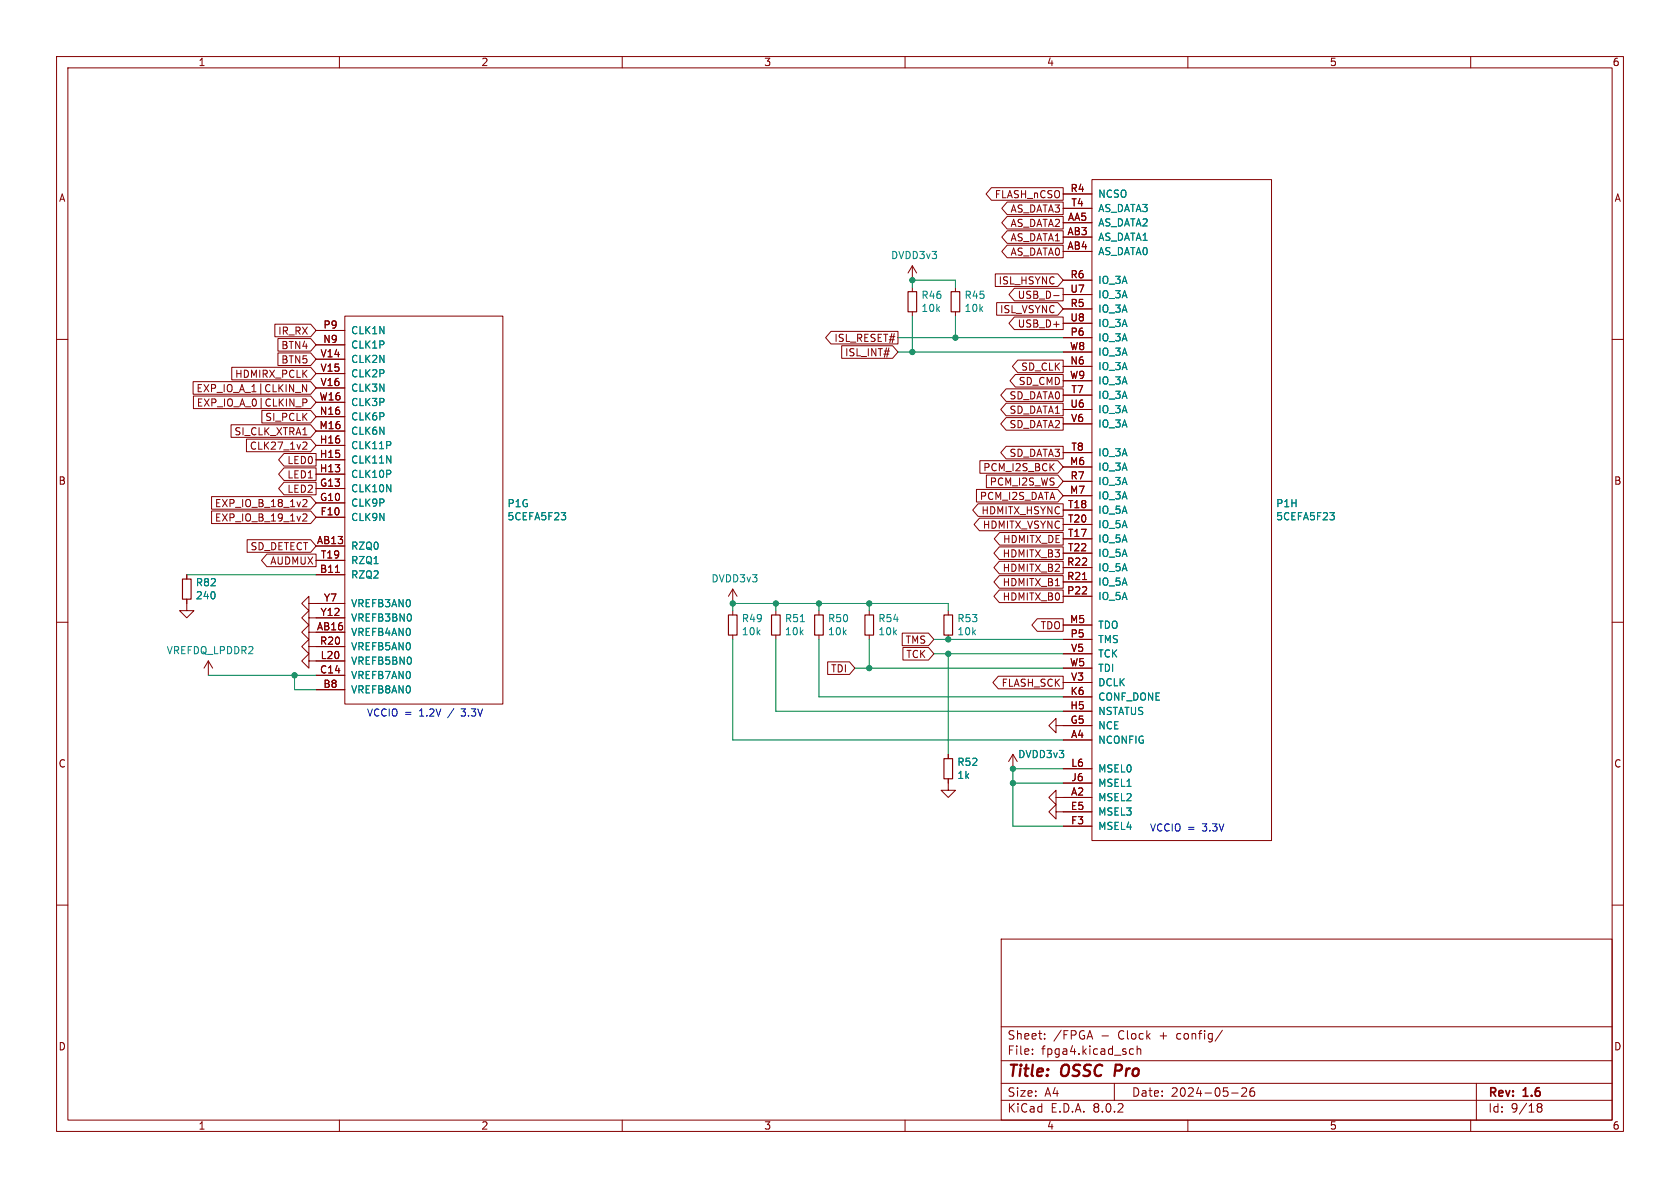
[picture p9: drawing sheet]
<svg xmlns="http://www.w3.org/2000/svg" width="297mm" height="210mm" viewBox="0 0 297 210" stroke-linecap="round" stroke-linejoin="round" font-family="sans-serif">
<g fill="none" stroke="#840000" stroke-width=".18">
<path d="M10 10h277v190h-277zM12 12h273v186h-273zM60 10v2M110 10v2M160 10v2M210 10v2M260 10v2M175.3 33.2h12.7v2.2h-12.7l-1-1.1zM178.1 35.7h9.9v2.2h-9.9l-1-1.1zM178.1 38.3h9.9v2.2h-9.9l-1-1.1zM188 39.4h5M188 34.3h5"/>
<path d="M188 36.8h5M193 31.8h31.8v116.8h-31.8zM10 60h2M48.6 57.3h6.3l1 1.1-1 1.1h-6.3zM49.1 59.8h5.8l1 1.2-1 1.1h-5.8zM55.9 58.4h5.1M61 55.9h27.9v68.6h-27.9zM146.9 58.6h11.8v2.2h-11.8l-.9-1.1zM161.3 47v2.5M161.3 50.8v.8M161.3 55.1v.8M161.3 47l-.8 1.3"/>
<path d="M161.3 47l.8 1.3M168.9 50.8v.8M168.9 55.1v.8M176 48.4h11l1 1.1-1 1.1h-11zM176.2 53.5h10.8l1 1.1-1 1.1h-10.8zM178.1 43.3h9.9v2.3h-9.9l-1-1.1zM178.1 40.8h9.9v2.2h-9.9l-1-1.1zM179.3 56h8.7v2.3h-8.7l-.9-1.1zM179.3 51h8.7v2.2h-8.7l-.9-1.1zM186.3 52.3h.9M188 41.9h5M188 44.5h5"/>
<path d="M188 59.7h5M188 54.6h5M188 49.5h5M188 52.1h5M188 57.2h5M285 60h2M34.1 67.5h20.8l1 1.1-1 1.1h-20.8zM34.2 70h20.7l1 1.1-1 1.1h-20.7zM40.8 75.1h14.1l1 1.1-1 1.1h-14.1zM41 64.9h13.9l1 1.1-1 1.2h-13.9zM43.6 77.6h11.3l1 1.1-1 1.2h-11.3zM46.3 72.5h8.6l1 1.2-1 1.1h-8.6z"/>
<path d="M49.1 62.4h5.8l1 1.1-1 1.1h-5.8zM53.5 68l.7 1.3v-1.3M53.5 70.5h.5l.3 .3-.2 .3-.6 .1M53.7 78.1l.4 .1 .2 .3-.8 .9h.8M55.9 78.7h5.1M55.9 76.2h5.1M55.9 73.7h5.1M55.9 61h5.1M55.9 63.5h5.1M55.9 66h5.1M55.9 68.6h5.1M55.9 71.1h5.1"/>
<path d="M148.8 61.1h9l.9 1.1-.9 1.1h-9zM177.9 78.9h10.1v2.2h-10.1l-1-1.1zM177.9 73.8h10.1v2.2h-10.1l-1-1.1zM177.9 71.3h10.1v2.2h-10.1l-1-1.1zM177.9 68.7h10.1v2.3h-10.1l-1-1.1zM179.5 66.2h8.5v2.2h-8.5l-.9-1.1zM179.9 63.7h8.1v2.2h-8.1l-.9-1.1zM188 64.8h5M188 69.9h5M188 72.4h5M188 74.9h5M188 62.2h5"/>
<path d="M188 67.3h5M37.4 87.8h17.5l1 1.1-1 1.1h-17.5zM37.4 90.3h17.5l1 1.1-1 1.2h-17.5zM43.7 95.4h11.2l1 1.1-1 1.1h-11.2zM47.2 97.9h8.7v2.3h-8.7l-1-1.1zM50.2 80.2h5.7v2.2h-5.7l-.9-1.1zM50.2 82.7h5.7v2.2h-5.7l-.9-1.1zM50.2 85.2h5.7v2.3h-5.7l-.9-1.1zM53.7 88.3l.4 .1 .2 .3-.8 .9h.8M53.7 90.8l.4 .1 .2 .3-.8 .9h.8M55.9 96.5h5.1M55.9 91.4h5.1"/>
<path d="M55.9 88.9h5.1M55.9 86.4h5.1M55.9 83.8h5.1M55.9 81.3h5.1M55.9 99.1h5.1M172.6 86.5h14.4l1 1.1-1 1.1h-14.4zM172.9 89.1h15.1v2.2h-15.1l-.9-1.1zM173.2 91.6h14.8v2.2h-14.8l-1-1.1zM173.2 81.4h13.8l1 1.2-1 1.1h-13.8zM174.4 84h12.6l1 1.1-1 1.1h-12.6zM176.7 96.7h11.3v2.2h-11.3l-1-1.1zM176.7 99.2h11.3v2.2h-11.3l-1-1.1z"/>
<path d="M176.7 94.1h11.3v2.3h-11.3l-.9-1.1zM188 82.6h5M188 87.6h5M188 85.1h5M188 95.3h5M188 90.2h5M188 92.7h5M188 97.8h5M188 80h5M10 110h2M33 105.9v2.1h1.3l-1.3 1.2-1.3-1.2h1.3M33 101.6v.8"/>
<path d="M36.8 116.8l-.7 1.3M36.8 116.8v2.6M36.8 116.8l.8 1.3M54.6 116.8v-1.2l-1.3 1.2 1.3 1.3v-1.3h6.4M54.6 109.2v-1.2l-1.3 1.2 1.3 1.3v-1.3h6.4M54.6 111.8v-1.3l-1.3 1.3 1.3 1.2v-1.2h6.4M54.6 114.3v-1.3l-1.3 1.3 1.3 1.3v-1.3h6.4M54.6 106.7v-1.3l-1.3 1.3 1.3 1.3v-1.3h6.4M55.9 101.6h5.1M55.9 119.4h5.1M59.3 101.2h.7M129.5 104.1l-.7 1.3"/>
<path d="M129.5 104.1v2.6M129.5 108v.7M129.5 112.3v.7M129.5 104.1l.8 1.3M137.2 108v.7M137.2 112.3v.7M144.8 108v.7M144.8 112.3v.7M146.3 117h3.9l.9 1.1-.9 1.1h-3.9zM153.7 108v.7M153.7 112.3v.7M159.5 111.9h4.6l1 1.1-1 1.1h-4.6z"/>
<path d="M159.6 114.5h4.5l1 1.1-1 1.1h-4.5zM167.6 108v.7M167.6 112.3v.7M176.5 119.5h11.5v2.3h-11.5l-1-1.1zM176.7 101.8h11.3v2.2h-11.3l-1-1.1zM176.7 104.3h11.3v2.2h-11.3l-1-1.1zM183.4 109.4h4.6v2.2h-4.6l-1-1.1zM188 110.5h5M188 105.4h5M188 113h5M188 102.9h5M188 100.3h5"/>
<path d="M188 115.6h5M188 118.1h5M191.4 102.5h.7M285 110h2M55.9 121.9h5.1M167.6 137.7v2h1.3l-1.3 1.3-1.2-1.3h1.2M167.6 133.4v.7M179.1 133.4l-.8 1.2M179.1 133.4v2.5M179.1 133.4l.7 1.2M186.7 128.3v-1.3l-1.3 1.3 1.3 1.2v-1.2h6.3M188 130.8h5"/>
<path d="M188 125.7h5M188 138.4h5M188 123.2h5M188 135.9h5M188 120.7h5M10 160h2M186.7 141v-1.3l-1.3 1.3 1.3 1.2v-1.2h6.3M186.7 143.5v-1.3l-1.3 1.3 1.3 1.3v-1.3h6.3M188 146.1h5M285 160h2M177 166h108v32h-108zM60 198v2"/>
<path d="M110 198v2M160 198v2M177 194.5h108M177 191.5h108M177 187.5h108M177 181.5h108M182.5 186.3v.1M182.5 185.5v.1M184.7 183.6v.1M184.7 182.8v.1M197 191.5v3M199.7 186.3l.3 .1 .4-.1"/>
<path d="M200.4 185.5l-.4-.1-.3 .1M201 185.5l.2-.1 .4 .1 .1 .9M201 184.9v1.5M210 198v2M216.1 182.1l-1.3 2M217.7 193.2h1.2M219.5 192.4l.6-.1 .2 .1 .1 .3-.9 1.1h.9M221.7 192.3a.59 .59 0 0 0-.7 .6v.6l.1 .2 .4 .1 .2-.1 .1-.5-.1-.3h-.5l-.2 .3M260 198v2M261 191.5v6.5M271.7 195.5l.3 .2M271.7 195.4l.3-.3 .5 .1 .1 .3-.3 .2"/>
<path d="M272 195.7h.3M272 195.7l-.3 .3M272.3 195.7l.3 .3-.1 .5-.5 .1-.3-.3"/>
</g>
<path d="M197.3 188.2l-.3 2" fill="none" stroke="#840000" stroke-width=".4"/>
<path d="M99.2 90.6h.8l-.4 .5M99.9 91.2l.1 .1-.1 .5M235.1 90.6h.8l-.4 .5M235.8 91.2l.1 .1-.1 .5M141.5 109.9h.7" fill="none" stroke="#008484" stroke-width=".18"/>
<path d="M160.5 51.6h1.6v3.5h-1.6zM168.1 51.6h1.6v3.5h-1.6zM32.3 102.4h1.5v3.5h-1.5zM128.8 108.7h1.5v3.6h-1.5zM136.4 108.7h1.5v3.6h-1.5zM144 108.7h1.5v3.6h-1.5zM152.9 108.7h1.5v3.6h-1.5zM166.9 108.7h1.5v3.6h-1.5zM166.9 134.1h1.5v3.6h-1.5z" fill="none" stroke="#840000" stroke-width=".2"/>
<g fill="none" stroke="#008400" stroke-width=".18">
<path d="M158.7 59.7h29.3M161.3 50.8v-1.3h7.6v1.3M161.3 55.9v6.3M168.9 55.9v3.8M158.7 62.2h29.3M33 101.6h22.9M36.8 119.4h19.1M52.1 119.4v2.5h3.8M129.5 108v-1.3h38.1v1.3M129.5 113v17.8h58.5M137.2 106.7v1.3M137.2 113v12.7h50.8"/>
<path d="M144.8 113v10.2h43.2M144.8 106.7v1.3M151.1 118.1h36.9M153.7 106.7v1.3M153.7 113v5.1M165.1 113h22.9M165.1 115.6h22.9M167.6 115.6v17.8M179.1 138.4h8.9M188 135.9h-8.9v10.2h8.9"/>
</g>
<g fill="#008400" stroke="#008400" stroke-width=".18">
<circle cx="144.8" cy="106.7" r=".46"/>
<circle cx="153.7" cy="106.7" r=".46"/>
<circle cx="153.7" cy="118.1" r=".46"/>
<circle cx="137.2" cy="106.7" r=".46"/>
<circle cx="129.5" cy="106.7" r=".46"/>
<circle cx="161.3" cy="49.5" r=".46"/>
<circle cx="168.9" cy="59.7" r=".46"/>
<circle cx="161.3" cy="62.2" r=".46"/>
<circle cx="167.6" cy="115.6" r=".46"/>
<circle cx="167.6" cy="113" r=".46"/>
<circle cx="179.1" cy="138.4" r=".46"/>
<circle cx="179.1" cy="135.9" r=".46"/>
<circle cx="52.1" cy="119.4" r=".46"/>
</g>
<g font-size="2.8" fill="#840000">
<text x="178" y="190.9">Title:</text>
<text x="187.7" y="190.9">OSSC</text>
<text x="197.9" y="190.9">Pro</text>
</g>
<g font-size="2.1" fill="#840000">
<text x="178" y="184">Sheet:</text>
<text x="186.2" y="184">/FPGA</text>
<text x="194.7" y="184">-</text>
<text x="197.8" y="184">Clock</text>
<text x="205.3" y="184">+</text>
<text x="208.4" y="184">config/</text>
<text x="178" y="186.7">File:</text>
<text x="184.1" y="186.7">fpga4.kicad_sch</text>
<text x="178" y="196.9">KiCad</text>
<text x="178" y="194.1">Size:</text>
<text x="184.7" y="194.1">A4</text>
<text x="185.7" y="196.9">E.D.A.</text>
<text x="193.3" y="196.9">8.0.2</text>
<text x="200" y="194.1">Date:</text>
<text x="207" y="194.1">2024-05-26</text>
<text x="263" y="194.3">Rev:</text>
<text x="263" y="196.9">Id:</text>
<text x="267.1" y="196.9">9/18</text>
<text x="269.4" y="194.3">1.6</text>
</g>
<g font-size="1.8" fill="#840000">
<text x="35" y="11.9">1</text>
<text x="85" y="11.9">2</text>
<text x="135" y="11.9">3</text>
<text x="185" y="11.9">4</text>
<text x="235" y="11.9">5</text>
<text x="285" y="11.9">6</text>
<text x="10.3" y="35.9">A</text>
<text x="175.8" y="35.2">FLASH_nCSO</text>
<text x="189.2" y="34">R4</text>
<text x="285.3" y="35.9">A</text>
<text x="178.5" y="37.8">AS_DATA3</text>
<text x="178.5" y="40.3">AS_DATA2</text>
<text x="188.6" y="41.7">AB3</text>
<text x="188.7" y="39.1">AA5</text>
<text x="189.3" y="36.6">T4</text>
<text x="178.5" y="45.4">AS_DATA0</text>
<text x="178.5" y="42.9">AS_DATA1</text>
<text x="188.6" y="44.2">AB4</text>
<text x="176.4" y="50.5">ISL_HSYNC</text>
<text x="179.8" y="53">USB_D-</text>
<text x="189.1" y="51.8">U7</text>
<text x="189.2" y="49.3">R6</text>
<text x="49.1" y="59.4">IR_RX</text>
<text x="57.1" y="58.2">P9</text>
<text x="176.7" y="55.6">ISL_VSYNC</text>
<text x="179.8" y="58.1">USB_D+</text>
<text x="189.1" y="56.9">U8</text>
<text x="189.2" y="59.4">P6</text>
<text x="189.2" y="54.4">R5</text>
<text x="49.6" y="61.9">BTN4</text>
<text x="49.6" y="64.5">BTN5</text>
<text x="56.6" y="63.2">V14</text>
<text x="56.6" y="65.8">V15</text>
<text x="57" y="60.7">N9</text>
<text x="147.4" y="60.6">ISL_RESET#</text>
<text x="149.3" y="63.2">ISL_INT#</text>
<text x="180.4" y="65.7">SD_CLK</text>
<text x="189.1" y="62">W8</text>
<text x="189.1" y="64.5">N6</text>
<text x="34.6" y="69.5">EXP_IO_A_1|CLKIN_N</text>
<text x="41.5" y="67">HDMIRX_PCLK</text>
<text x="56.4" y="70.9">W16</text>
<text x="56.6" y="68.3">V16</text>
<text x="178.4" y="70.8">SD_DATA0</text>
<text x="180" y="68.3">SD_CMD</text>
<text x="189.1" y="67.1">W9</text>
<text x="189.3" y="69.6">T7</text>
<text x="34.7" y="72.1">EXP_IO_A_0|CLKIN_P</text>
<text x="41.3" y="77.2">SI_CLK_XTRA1</text>
<text x="46.8" y="74.6">SI_PCLK</text>
<text x="56.4" y="75.9">M16</text>
<text x="56.4" y="73.4">N16</text>
<text x="178.4" y="75.9">SD_DATA2</text>
<text x="178.4" y="73.3">SD_DATA1</text>
<text x="189.1" y="72.1">U6</text>
<text x="189.2" y="74.7">V6</text>
<text x="44.1" y="79.7">CLK27_1v2</text>
<text x="50.7" y="82.2">LED0</text>
<text x="56.4" y="83.6">H13</text>
<text x="56.4" y="81">H15</text>
<text x="56.4" y="78.5">H16</text>
<text x="173.7" y="83.5">PCM_I2S_BCK</text>
<text x="178.4" y="81">SD_DATA3</text>
<text x="189.1" y="82.3">M6</text>
<text x="189.3" y="79.8">T8</text>
<text x="10.3" y="85.9">B</text>
<text x="37.9" y="89.9">EXP_IO_B_18_1v2</text>
<text x="50.7" y="84.8">LED1</text>
<text x="50.7" y="87.3">LED2</text>
<text x="56.5" y="88.6">G10</text>
<text x="56.5" y="86.1">G13</text>
<text x="173.1" y="88.6">PCM_I2S_DATA</text>
<text x="174.9" y="86">PCM_I2S_WS</text>
<text x="188.7" y="89.9">T18</text>
<text x="189.1" y="87.4">M7</text>
<text x="189.2" y="84.8">R7</text>
<text x="285.3" y="85.9">B</text>
<text x="37.9" y="92.4">EXP_IO_B_19_1v2</text>
<text x="56.6" y="91.2">F10</text>
<text x="173.4" y="91.1">HDMITX_HSYNC</text>
<text x="173.7" y="93.7">HDMITX_VSYNC</text>
<text x="188.7" y="95">T17</text>
<text x="188.7" y="92.5">T20</text>
<text x="44.2" y="97.5">SD_DETECT</text>
<text x="47.7" y="100">AUDMUX</text>
<text x="55.9" y="96.3">AB13</text>
<text x="56.5" y="101.3">B11</text>
<text x="56.6" y="98.8">T19</text>
<text x="177.2" y="98.7">HDMITX_B3</text>
<text x="177.2" y="101.3">HDMITX_B2</text>
<text x="177.2" y="96.2">HDMITX_DE</text>
<text x="188.6" y="100.1">R22</text>
<text x="188.7" y="97.5">T22</text>
<text x="57.2" y="106.4">Y7</text>
<text x="177.2" y="103.8">HDMITX_B1</text>
<text x="177.2" y="106.4">HDMITX_B0</text>
<text x="188.6" y="105.2">P22</text>
<text x="188.6" y="102.6">R21</text>
<text x="55.9" y="111.5">AB16</text>
<text x="56.6" y="109">Y12</text>
<text x="160" y="114">TMS</text>
<text x="183.9" y="111.4">TDO</text>
<text x="189.1" y="110.2">M5</text>
<text x="189.2" y="112.8">P5</text>
<text x="56.5" y="119.1">C14</text>
<text x="56.5" y="114">R20</text>
<text x="56.6" y="116.6">L20</text>
<text x="146.8" y="119.1">TDI</text>
<text x="160.1" y="116.5">TCK</text>
<text x="189.1" y="117.9">W5</text>
<text x="189.2" y="115.3">V5</text>
<text x="57.1" y="121.7">B8</text>
<text x="177" y="121.6">FLASH_SCK</text>
<text x="189.1" y="125.5">H5</text>
<text x="189.2" y="122.9">K6</text>
<text x="189.2" y="120.4">V3</text>
<text x="189.2" y="128">G5</text>
<text x="189.2" y="130.6">A4</text>
<text x="10.3" y="135.9">C</text>
<text x="189.3" y="135.6">L6</text>
<text x="285.3" y="135.9">C</text>
<text x="189.2" y="143.3">E5</text>
<text x="189.2" y="140.7">A2</text>
<text x="189.3" y="138.2">J6</text>
<text x="189.2" y="145.8">F3</text>
<text x="10.3" y="185.9">D</text>
<text x="285.3" y="185.9">D</text>
<text x="35" y="199.9">1</text>
<text x="85" y="199.9">2</text>
<text x="135" y="199.9">3</text>
<text x="185" y="199.9">4</text>
<text x="235" y="199.9">5</text>
<text x="285" y="199.9">6</text>
</g>
<g font-size="1.8" fill="#008484">
<text x="194.1" y="35.2">NCSO</text>
<text x="194.1" y="40.2">AS_DATA2</text>
<text x="194.1" y="37.7">AS_DATA3</text>
<text x="157.4" y="46">DVDD3v3</text>
<text x="194.1" y="42.8">AS_DATA1</text>
<text x="194.1" y="45.3">AS_DATA0</text>
<text x="162.8" y="53">R46</text>
<text x="170.4" y="53">R45</text>
<text x="194.1" y="50.4">IO_3A</text>
<text x="194.1" y="52.9">IO_3A</text>
<text x="62" y="59.3">CLK1N</text>
<text x="162.8" y="55.3">10k</text>
<text x="170.4" y="55.3">10k</text>
<text x="194.1" y="55.5">IO_3A</text>
<text x="194.1" y="58">IO_3A</text>
<text x="62" y="61.8">CLK1P</text>
<text x="62" y="64.4">CLK2N</text>
<text x="194.1" y="65.6">IO_3A</text>
<text x="194.1" y="60.6">IO_3A</text>
<text x="194.1" y="63.1">IO_3A</text>
<text x="62" y="66.9">CLK2P</text>
<text x="62" y="69.4">CLK3N</text>
<text x="62" y="72">CLK3P</text>
<text x="194.1" y="70.7">IO_3A</text>
<text x="194.1" y="68.2">IO_3A</text>
<text x="62" y="77.1">CLK6N</text>
<text x="62" y="74.5">CLK6P</text>
<text x="194.1" y="73.3">IO_3A</text>
<text x="194.1" y="75.8">IO_3A</text>
<text x="62" y="82.1">CLK11N</text>
<text x="62" y="79.6">CLK11P</text>
<text x="194.1" y="83.4">IO_3A</text>
<text x="194.1" y="80.9">IO_3A</text>
<text x="62" y="89.8">CLK9P</text>
<text x="62" y="87.2">CLK10N</text>
<text x="62" y="84.7">CLK10P</text>
<text x="89.6" y="89.9">P1G</text>
<text x="194.1" y="88.5">IO_3A</text>
<text x="194.1" y="86">IO_3A</text>
<text x="225.5" y="89.9">P1H</text>
<text x="62" y="92.3">CLK9N</text>
<text x="89.6" y="92.2">5CEFA5F23</text>
<text x="194.1" y="91">IO_5A</text>
<text x="194.1" y="93.6">IO_5A</text>
<text x="225.5" y="92.2">5CEFA5F23</text>
<text x="62" y="97.4">RZQ0</text>
<text x="62" y="99.9">RZQ1</text>
<text x="194.1" y="101.2">IO_5A</text>
<text x="194.1" y="96.1">IO_5A</text>
<text x="194.1" y="98.7">IO_5A</text>
<text x="34.5" y="106.1">240</text>
<text x="34.5" y="103.8">R82</text>
<text x="62" y="102.5">RZQ2</text>
<text x="62" y="107.5">VREFB3AN0</text>
<text x="125.7" y="103.1">DVDD3v3</text>
<text x="194.1" y="106.3">IO_5A</text>
<text x="194.1" y="103.7">IO_5A</text>
<text x="62" y="112.6">VREFB4AN0</text>
<text x="62" y="110.1">VREFB3BN0</text>
<text x="131" y="112.5">10k</text>
<text x="131" y="110.2">R49</text>
<text x="138.7" y="112.5">10k</text>
<text x="138.7" y="110.2">R51</text>
<text x="146.3" y="112.5">10k</text>
<text x="146.3" y="110.2">R50</text>
<text x="155.2" y="112.5">10k</text>
<text x="155.2" y="110.2">R54</text>
<text x="169.1" y="112.5">10k</text>
<text x="169.1" y="110.2">R53</text>
<text x="194.1" y="111.4">TDO</text>
<text x="194.1" y="113.9">TMS</text>
<text x="29.4" y="115.8">VREFDQ_LPDDR2</text>
<text x="62" y="117.7">VREFB5BN0</text>
<text x="62" y="115.2">VREFB5AN0</text>
<text x="194.1" y="116.4">TCK</text>
<text x="194.1" y="119">TDI</text>
<text x="62" y="122.8">VREFB8AN0</text>
<text x="62" y="120.2">VREFB7AN0</text>
<text x="194.1" y="124.1">CONF_DONE</text>
<text x="194.1" y="121.5">DCLK</text>
<text x="194.1" y="131.7">NCONFIG</text>
<text x="194.1" y="129.1">NCE</text>
<text x="194.1" y="126.6">NSTATUS</text>
<text x="169.1" y="135.6">R52</text>
<text x="169.1" y="137.9">1k</text>
<text x="179.9" y="134.2">DVDD3v3</text>
<text x="194.1" y="136.8">MSEL0</text>
<text x="194.1" y="141.8">MSEL2</text>
<text x="194.1" y="139.3">MSEL1</text>
<text x="194.1" y="144.4">MSEL3</text>
<text x="194.1" y="146.9">MSEL4</text>
</g>
<g font-size="1.8" fill="#0000c2">
<text x="64.8" y="126.8">VCCIO =</text>
<text x="74.2" y="126.8">1.2V</text>
<text x="79.5" y="126.8">/</text>
<text x="82" y="126.8">3.3V</text>
<text x="203.2" y="147.1">VCCIO =</text>
<text x="212.7" y="147.1">3.3V</text>
</g>
</svg>
